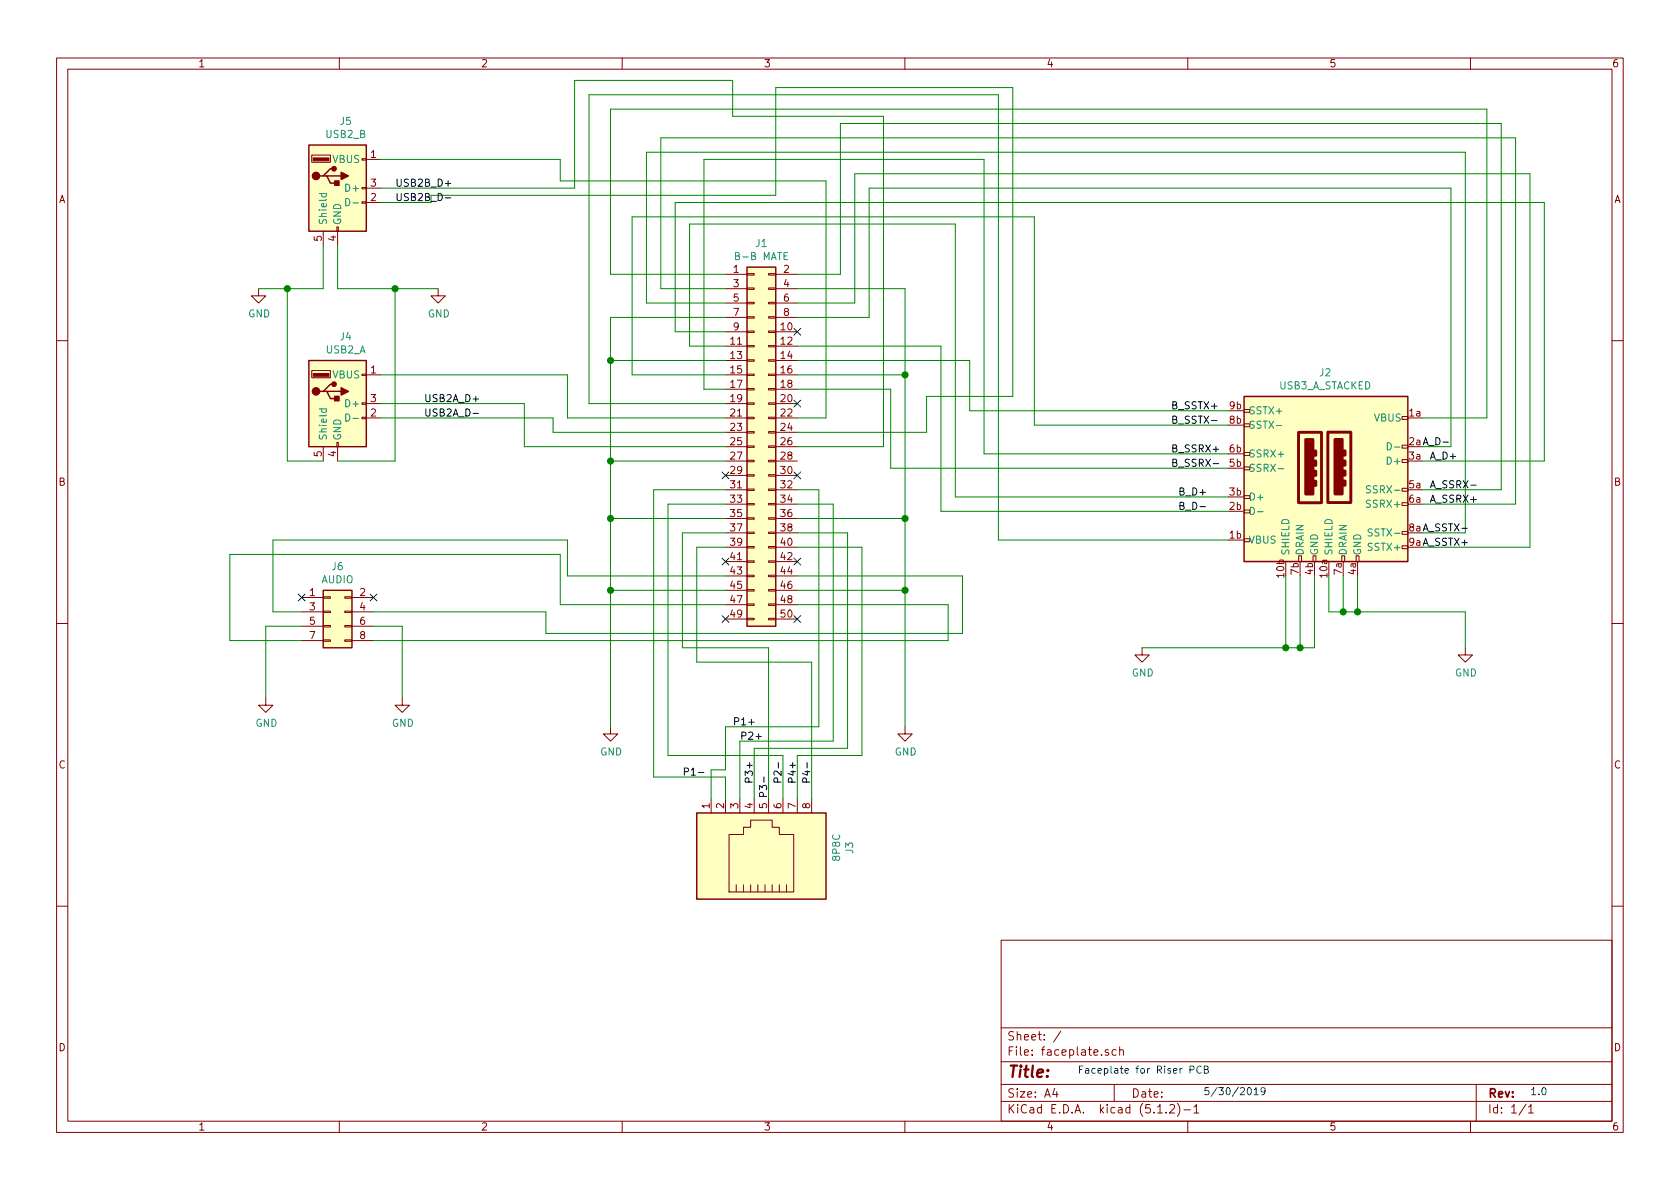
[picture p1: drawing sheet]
<svg xmlns="http://www.w3.org/2000/svg" width="297mm" height="210mm" viewBox="0 0 297 210" stroke-linecap="round" stroke-linejoin="round" font-family="sans-serif">
<g fill="none" stroke="#840000" stroke-width=".18">
<path d="M10 10.3h277v189.9h-277zM12 12.2h273v186.1h-273zM60 10.3v1.9M110 10.3v1.9M160 10.3v1.9M210 10.3v1.9M260 10.3v1.9M55.1 27.4h3.3v1.3h-3.3zM64 35.7h.8v.2h-.8zM64 33.1h.8v.3h-.8zM64 28.1h.8v.2h-.8zM64.8 28.2h2.5"/>
<path d="M64.8 35.8h2.5M64.8 33.3h2.5M45.7 51v1.3h1.3l-1.3 1.3-1.3-1.3h1.3M57.1 40.9v2.5M59.6 40.1h.2v.8h-.2zM59.7 40.9v2.5M77.5 51v1.3h1.2l-1.2 1.3-1.3-1.3h1.3M128.3 48.5h3.8M128.3 58.7h3.8M128.3 51h3.8M128.3 53.6h3.8M128.3 56.1h3.8"/>
<path d="M132.1 58.5h1.2v.3h-1.2zM132.1 56h1.2v.3h-1.2zM132.1 53.5h1.2v.2h-1.2zM132.1 50.9h1.2v.3h-1.2zM132.1 48.4h1.2v.2h-1.2zM135.9 58.5h1.3v.3h-1.3zM135.9 56h1.3v.3h-1.3zM135.9 53.5h1.3v.2h-1.3zM135.9 50.9h1.3v.3h-1.3zM135.9 48.4h1.3v.2h-1.3zM137.2 48.5h3.8M137.2 58.7h3.8"/>
<path d="M137.2 51h3.8M137.2 53.6h3.8M137.2 56.1h3.8M10 60.2h2M55.1 65.5h3.3v1.3h-3.3zM57.1 79v2.5M59.6 78.2h.2v.8h-.2zM59.7 79v2.5M64 73.8h.8v.2h-.8zM64 71.2h.8v.3h-.8zM64 66.2h.8v.2h-.8zM64.8 66.3h2.5"/>
<path d="M64.8 71.4h2.5M64.8 73.9h2.5M128.3 61.2h3.8M128.3 63.7h3.8M128.3 66.3h3.8M128.3 68.8h3.8M128.3 71.4h3.8M128.3 73.9h3.8M128.3 76.4h3.8M128.3 79h3.8M132.1 78.9h1.2v.2h-1.2zM132.1 76.3h1.2v.3h-1.2z"/>
<path d="M132.1 73.8h1.2v.2h-1.2zM132.1 71.2h1.2v.3h-1.2zM132.1 68.7h1.2v.3h-1.2zM132.1 66.2h1.2v.2h-1.2zM132.1 63.6h1.2v.3h-1.2zM132.1 61.1h1.2v.2h-1.2zM135.9 78.9h1.3v.2h-1.3zM135.9 76.3h1.3v.3h-1.3zM135.9 73.8h1.3v.2h-1.3zM135.9 71.2h1.3v.3h-1.3zM135.9 68.7h1.3v.3h-1.3zM135.9 66.2h1.3v.2h-1.3z"/>
<path d="M135.9 63.6h1.3v.3h-1.3zM135.9 61.1h1.3v.2h-1.3zM137.2 61.2h3.8M137.2 63.7h3.8M137.2 66.3h3.8M137.2 68.8h3.8M137.2 71.4h3.8M137.2 73.9h3.8M137.2 76.4h3.8M137.2 79h3.8M220 74.9h1v.6h-1zM220 72.4h1v.5h-1z"/>
<path d="M247.9 78.7h1v.5h-1zM247.9 73.7h1v.5h-1zM285 60.2h2M128.3 81.5h3.8M128.3 84.1h3.8M128.3 86.6h3.8M128.3 89.1h3.8M128.3 91.7h3.8M128.3 94.2h3.8M128.3 96.8h3.8M128.3 99.3h3.8M132.1 99.2h1.2v.2h-1.2z"/>
<path d="M132.1 96.6h1.2v.3h-1.2zM132.1 94.1h1.2v.3h-1.2zM132.1 91.6h1.2v.2h-1.2zM132.1 89h1.2v.3h-1.2zM132.1 86.5h1.2v.2h-1.2zM132.1 83.9h1.2v.3h-1.2zM132.1 81.4h1.2v.3h-1.2zM135.9 99.2h1.3v.2h-1.3zM135.9 96.6h1.3v.3h-1.3zM135.9 94.1h1.3v.3h-1.3zM135.9 91.6h1.3v.2h-1.3zM135.9 89h1.3v.3h-1.3z"/>
<path d="M135.9 86.5h1.3v.2h-1.3zM135.9 83.9h1.3v.3h-1.3zM135.9 81.4h1.3v.3h-1.3zM137.2 81.5h3.8M137.2 84.1h3.8M137.2 86.6h3.8M137.2 89.1h3.8M137.2 91.7h3.8M137.2 94.2h3.8M137.2 96.8h3.8M137.2 99.3h3.8M220 95.3h1v.5h-1z"/>
<path d="M220 90.2h1v.5h-1zM220 87.6h1v.6h-1zM220 82.6h1v.5h-1zM220 80h1v.5h-1zM229.6 98.3h.5v1h-.5zM232.2 98.3h.5v1h-.5zM237.2 98.3h.5v1h-.5zM239.8 98.3h.5v1h-.5zM247.9 96.5h1v.5h-1zM247.9 94h1v.5h-1zM247.9 88.9h1v.5h-1zM247.9 86.4h1v.5h-1z"/>
<path d="M247.9 81.3h1v.5h-1zM10 110.3h2M53.3 105.7h3.8M53.3 108.2h3.8M53.3 110.7h3.8M53.3 113.3h3.8M57.1 113.2h1.3v.2h-1.3zM57.1 110.6h1.3v.3h-1.3zM57.1 108.1h1.3v.2h-1.3zM57.1 105.5h1.3v.3h-1.3zM61 113.2h1.2v.2h-1.2zM61 110.6h1.2v.3h-1.2z"/>
<path d="M61 108.1h1.2v.2h-1.2zM61 105.5h1.2v.3h-1.2zM62.2 105.7h3.8M62.2 108.2h3.8M62.2 110.7h3.8M62.2 113.3h3.8M128.3 101.8h3.8M128.3 104.4h3.8M128.3 106.9h3.8M128.3 109.5h3.8M132.1 109.3h1.2v.3h-1.2zM132.1 106.8h1.2v.3h-1.2z"/>
<path d="M132.1 104.3h1.2v.2h-1.2zM132.1 101.7h1.2v.3h-1.2zM135.9 109.3h1.3v.3h-1.3zM135.9 106.8h1.3v.3h-1.3zM135.9 104.3h1.3v.2h-1.3zM135.9 101.7h1.3v.3h-1.3zM137.2 101.8h3.8M137.2 104.4h3.8M137.2 106.9h3.8M137.2 109.5h3.8M201.9 114.5v1.3h1.3l-1.3 1.3-1.2-1.3h1.2M259.1 114.5v1.3h1.2l-1.2 1.3-1.3-1.3h1.3"/>
<path d="M285 110.3h2M47 123.4v1.3h1.3l-1.3 1.3-1.3-1.3h1.3M71.1 123.4v1.3h1.3l-1.3 1.3-1.3-1.3h1.3M107.9 128.5v1.3h1.3l-1.3 1.3-1.2-1.3h1.2M160 128.5v1.3h1.3l-1.3 1.3-1.3-1.3h1.3M125.7 141.2v2.6M128.3 141.2v2.6M128.9 147.6h2.5v-1.3h1.3v-1.3h3.8v1.3h1.3v1.3h2.5v10.1h-11.4zM130.2 156.5v1.2M130.8 141.2v2.6M131.4 156.5v1.2M132.7 156.5v1.2"/>
<path d="M133.3 141.2v2.6M134 156.5v1.2M135.3 156.5v1.2M135.9 141.2v2.6M136.5 156.5v1.2M137.8 156.5v1.2M138.4 141.2v2.6M139.1 156.5v1.2M141 141.2v2.6M143.5 141.2v2.6M10 160.2h2M177 166.3h108v32h-108z"/>
<path d="M285 160.2h2M60 198.3v1.9M110 198.3v1.9M160 198.3v1.9M177 194.8h108M177 191.8h108M177 187.8h108M177 181.8h108M186.5 192.5l-.4 1h1M186.8 193v1M187.6 182.3l-1.3 2M196 185.7a.37 .37 0 0 0-.6 .1l.1 .2 .5 .2 .1 .1-.3 .3-.4-.1"/>
<path d="M197 191.8v3M197.3 185.7l-.4-.1-.3 .3 .1 .6 .2 .1 .4-.1M198 185.7a.37 .37 0 0 1 .6 .1v.8M198 185.1v1.5M204.7 196.8h.8M206.2 196.7v.1M206.8 195.5l.2-.2h.4l.2 .2 .1 .3-.1 .2-.8 .8h.9M208.2 195.1a1.71 1.71 0 0 1 0 2.3M209.3 196.3h1.2M210 198.3v1.9M211.1 195.8l.4-.5v1.5M211.1 196.8h.9"/>
<path d="M260 198.3v1.9M261 191.8v6.5M269.8 195.2l-1.2 2M270.3 195.8l.4-.5v1.5M270.3 196.8h.8"/>
</g>
<path d="M210.4 189.2l.7-.1v-.5l-.2-.1h-.5v1.3M212.4 188.6a.6 .6 0 0 0-.9 .5 .6 .6 0 0 0 .7 .7l.2-.1M212.9 189.1h.6l.1-.2-.1-.3-.6-.1v1.3h.5l.2-.1 .1-.3-.3-.3M220.6 192.5l.2-.2a.67 .67 0 0 1 .5 .7 .67 .67 0 0 1-.5 .6l-.3-.5zM221.7 192.7l.4-.4v1.3M221.7 193.6h.8M223.7 192.9l-.3 .2h-.3l-.1-.2v-.4l.2-.2h.2l.3 .3a.97 .97 0 0 1-.3 .9l-.3 .1" fill="none" stroke="#0000c2" stroke-width=".18"/>
<g fill="#ffffc2" stroke="#ffffc2" stroke-width=".18">
<path d="M132.1 47.2h5.1v63.5h-5.1z"/>
<path d="M54.6 25.6h10.2v15.3h-10.2z"/>
<path d="M54.6 63.7h10.2v15.3h-10.2z"/>
<path d="M123.2 143.8h22.8v15.2h-22.8z"/>
<path d="M220 70.1h28.9v29.2h-28.9z"/>
<path d="M57.1 104.4h5.1v10.1h-5.1z"/>
</g>
<path d="M54.6 25.6h10.2v15.3h-10.2zM57.1 31.1h.7l.6 1.3h1.3M57.8 31.1h2.5M59.1 29.8h-.7l-1.3 1.3h-.6M132.1 47.2h5.1v63.5h-5.1zM54.6 63.7h10.2v15.3h-10.2zM57.1 69.2h.7l.6 1.3h1.3M57.8 69.2h2.5M59.1 67.9h-.7l-1.3 1.3h-.6M220 70.1h28.9v29.2h-28.9zM57.1 104.4h5.1v10.1h-5.1zM123.2 143.8h22.8v15.2h-22.8z" fill="none" stroke="#840000" stroke-width=".25"/>
<g fill="none" stroke="#008484" stroke-width=".18">
<path d="M56.4 34.2h1.3M56.9 34.2v.4l.2 .2 .6-.1v-.5M61.1 35.1a.64 .64 0 0 1 .8 .6 .64 .64 0 0 1-.8 .7zM62.4 35.9h1M139.2 44.6h-.6v1.3h.6M56.4 72.3h1.3M56.9 72.3v.4l.2 .2 .6-.1v-.5M61.1 73.2a.64 .64 0 0 1 .8 .6 .64 .64 0 0 1-.8 .7zM62.4 74h1M225.7 75.3h.9M245.3 78.3a.64 .64 0 0 1 .7 .6 .64 .64 0 0 1-.7 .6zM246.6 79.1h.9"/>
<path d="M221.1 89.7a.64 .64 0 0 1 .7 .6 .64 .64 0 0 1-.7 .7zM222.4 90.5h.9M226 82.9h.9M242.3 86l-.5-.1-.1 .1-.1 .3 .1 .2 .5 .1 .1 .3-.2 .3-.5-.1M242.6 93.6l-.5-.1-.1 .1-.1 .3 .1 .2 .5 .2 .1 .3-.2 .2-.5-.1"/>
</g>
<g fill="#840000" stroke="#840000" stroke-width=".25">
<path d="M59.2 32h.7v.8h-.7z"/>
<path d="M60.3 30.5l1.3 .6-1.3 .6z"/>
<path d="M59.2 70.1h.7v.8h-.7z"/>
<path d="M60.3 68.6l1.3 .6-1.3 .6z"/>
<circle cx="55.9" cy="31.1" r=".63"/>
<circle cx="59.1" cy="29.8" r=".38"/>
<circle cx="55.9" cy="69.2" r=".63"/>
<circle cx="59.1" cy="67.9" r=".38"/>
</g>
<g fill="#840000" stroke="#840000" stroke-width=".18">
<path d="M55.4 27.9h2.8v.5h-2.8z"/>
<path d="M55.4 66h2.8v.5h-2.8z"/>
</g>
<path d="M229.6 76.4h4.1v12.5h-4.1zM232.4 79.8h.2v.7h-.2zM234.8 76.4h4v12.5h-4zM237.6 79.7h.2v.8h-.2zM232.4 85.1h.2v.7h-.2zM232.4 83.3h.2v.8h-.2zM232.4 81.5h.2v.8h-.2zM237.6 85.1h.2v.7h-.2zM237.6 83.3h.2v.7h-.2zM237.6 81.5h.2v.8h-.2z" fill="none" stroke="#840000" stroke-width=".51"/>
<g fill="#840000" stroke="#840000" stroke-width=".51">
<path d="M236 77.7h1.3v9.6h-1.3z"/>
<path d="M230.9 77.7h1.2v9.7h-1.2z"/>
</g>
<g fill="none" stroke="#000084" stroke-width=".18">
<path d="M140.4 58.1l1.2 1.2M141.6 58.1l-1.2 1.2M140.4 70.8l1.2 1.2M141.6 70.8l-1.2 1.2M127.7 98.7l1.2 1.2M127.7 83.5l1.2 1.2M128.9 83.5l-1.2 1.2M128.9 98.7l-1.2 1.2M140.4 83.5l1.2 1.2M140.4 98.7l1.2 1.2M141.6 83.5l-1.2 1.2M141.6 98.7l-1.2 1.2"/>
<path d="M52.7 105l1.2 1.3M53.9 105l-1.2 1.3M65.4 105l1.2 1.3M66.6 105l-1.2 1.3M127.7 108.9l1.2 1.2M128.9 108.9l-1.2 1.2M140.4 108.9l1.2 1.2M141.6 108.9l-1.2 1.2"/>
</g>
<g fill="none" stroke="#008400" stroke-width=".18">
<path d="M67.3 28.2h31.8v3.8h46.9v41.9h-5M67.3 33.3h34.3v-19.1h27.9v6.4h26.7v58.4h-15.2M67.3 35.8h8.9M76.2 34.5h61v-19h41.9v54.6h-15.3v6.3h-22.8M50.8 51v30.5h6.3M57.1 43.4v7.6h-11.4M59.7 43.4v7.6h17.8M69.8 51v30.5h-10.1M128.3 51h-11.5v-26.6h151.2v64.7h-16.5M128.3 56.1h-20.4v72.4M128.3 48.5h-20.4v-29.2h155v54.6h-11.4M128.3 58.7h-8.9v-22.9h153.6v45.7h-21.5"/>
<path d="M128.3 53.6h-14v-26.7h144.8v67.3h-7.6M141 51h19v77.5M141 56.1h12.7v-22.8h102.8v45.7h-5M141 48.5h7.6v-26.7h116.8v64.8h-13.9M141 53.6h10.1v-22.9h119.4v66.1h-19M67.3 66.3h33v7.6h28M67.3 73.9h30.5v2.5h30.5M67.3 71.4h25.4v7.6h35.6M107.9 63.7h20.4M128.3 66.3h-16.5v-28h71.1v36.9h34.3M128.3 61.2h-6.4v-21.6h47v48.3h48.3M128.3 68.8h-3.8v-40.6h49.5v52.1h43.2"/>
<path d="M128.3 71.4h-24.2v-54.6h72.4v78.7h40.7M141 63.7h30.4v8.9h45.8M141 66.3h19M141 61.2h25.4v29.2h50.8M141 68.8h16.5v14h59.7M107.9 81.5h20.4M107.9 91.7h20.4M128.3 86.6h-12.7v50.8h12.7v3.8M128.3 89.1h-10.2v44.5h20.3v7.6M128.3 94.2h-7.7v20.3h15.3v26.7M128.3 96.8h-5.1v20.3h20.3v24.1M141 91.7h19"/>
<path d="M141 86.6h3.8v41.9h-16.5v7.6h-2.6v5.1M141 89.1h6.3v42h-16.5v10.1M141 94.2h8.9v38.1h-16.6v8.9M141 96.8h11.4v36.8h-11.4v7.6M53.3 110.7h-6.3v12.7M66 110.7h5.1v12.7M107.9 104.4h20.4M128.3 101.8h-28v-6.3h-52v12.7h5M128.3 106.9h-29.2v-8.9h-58.5v15.3h12.7M141 104.4h19M141 101.8h29.2v10.2h-73.7v-3.8h-30.5M141 106.9h26.6v6.4h-101.6"/>
<path d="M227.3 101.8v12.7M229.9 101.8v12.7M232.4 101.8v12.7h-30.5M234.9 101.8v6.4h24.2v6.3M237.5 101.8v6.4M240 101.8v6.4"/>
</g>
<g fill="#008400" stroke="#008400" stroke-width=".25">
<circle cx="108" cy="63.7" r=".51"/>
<circle cx="108" cy="81.5" r=".51"/>
<circle cx="108" cy="91.7" r=".51"/>
<circle cx="108" cy="104.4" r=".51"/>
<circle cx="160" cy="104.4" r=".51"/>
<circle cx="160" cy="91.7" r=".51"/>
<circle cx="160" cy="66.3" r=".51"/>
<circle cx="240" cy="108.2" r=".51"/>
<circle cx="237.5" cy="108.2" r=".51"/>
<circle cx="229.9" cy="114.5" r=".51"/>
<circle cx="227.3" cy="114.5" r=".51"/>
<circle cx="50.8" cy="51" r=".51"/>
<circle cx="69.9" cy="51" r=".51"/>
</g>
<g fill="none" stroke="#000" stroke-width=".18">
<path d="M78.7 32.5h1M78.7 35h1M83.6 70.6h1M83.6 73.1h1M214.2 74.4h1M255.1 78.2h1M212.2 89.6h.9M214.5 82h1M258.5 93.4h.9M260 85.8h1M123.5 136.6h1M132.4 127.7h.9"/>
<path d="M132.5 134.8v1M133.7 130.2h.9M135.1 137.4v.9M137.6 134.8v1M140.2 134.8v1M142.7 134.8v1"/>
</g>
<text font-size="2.8" fill="#840000" x="178" y="190.5">Title:</text>
<g font-size="2.1" fill="#840000">
<text x="178" y="184">Sheet: /</text>
<text x="178" y="186.7">File: faceplate.sch</text>
<text x="178" y="196.9">KiCad E.D.A. kicad (5.1.2)-1</text>
<text x="178" y="194.1">Size: A4</text>
<text x="200" y="194.1">Date:</text>
<text x="263" y="194.1">Rev:</text>
<text x="263" y="196.9">Id: 1/1</text>
</g>
<g font-size="1.8" fill="#840000">
<text x="35" y="11.9">1</text>
<text x="85" y="11.9">2</text>
<text x="135" y="11.9">3</text>
<text x="185" y="11.9">4</text>
<text x="235" y="11.9">5</text>
<text x="285" y="11.9">6</text>
<text x="65.6" y="27.9">1</text>
<text x="10.4" y="35.9">A</text>
<text x="65.6" y="35.6">2</text>
<text x="65.6" y="33">3</text>
<text x="285.4" y="35.9">A</text>
<text x="56.9" y="42.6" transform="rotate(-90 56.9 42.6)">5</text>
<text x="59.4" y="42.6" transform="rotate(-90 59.4 42.6)">4</text>
<text x="129.7" y="48.3">1</text>
<text x="129.7" y="50.8">3</text>
<text x="129.7" y="53.3">5</text>
<text x="138.6" y="48.3">2</text>
<text x="138.6" y="50.8">4</text>
<text x="138.6" y="53.3">6</text>
<text x="129.7" y="55.9">7</text>
<text x="129.7" y="58.4">9</text>
<text x="138.1" y="58.4">10</text>
<text x="138.6" y="55.9">8</text>
<text x="129.2" y="61">11</text>
<text x="129.2" y="63.5">13</text>
<text x="138.1" y="61">12</text>
<text x="138.1" y="63.5">14</text>
<text x="65.6" y="66">1</text>
<text x="65.6" y="71.1">3</text>
<text x="129.2" y="66">15</text>
<text x="129.2" y="68.6">17</text>
<text x="129.2" y="71.1">19</text>
<text x="138.1" y="66">16</text>
<text x="138.1" y="68.6">18</text>
<text x="138.1" y="71.1">20</text>
<text x="65.6" y="73.7">2</text>
<text x="129.2" y="73.7">21</text>
<text x="129.2" y="76.2">23</text>
<text x="138.1" y="73.7">22</text>
<text x="138.1" y="76.2">24</text>
<text x="217.4" y="74.9">8b</text>
<text x="217.4" y="72.4">9b</text>
<text x="249.2" y="73.7">1a</text>
<text x="56.9" y="80.7" transform="rotate(-90 56.9 80.7)">5</text>
<text x="59.4" y="80.7" transform="rotate(-90 59.4 80.7)">4</text>
<text x="129.2" y="78.7">25</text>
<text x="129.2" y="81.3">27</text>
<text x="129.2" y="83.8">29</text>
<text x="138.1" y="78.7">26</text>
<text x="138.1" y="81.3">28</text>
<text x="138.1" y="83.8">30</text>
<text x="217.4" y="82.5">5b</text>
<text x="217.4" y="80">6b</text>
<text x="249.2" y="81.3">3a</text>
<text x="10.4" y="85.9">B</text>
<text x="129.2" y="86.4">31</text>
<text x="129.2" y="88.9">33</text>
<text x="138.1" y="86.4">32</text>
<text x="138.1" y="88.9">34</text>
<text x="217.4" y="87.6">3b</text>
<text x="249.2" y="86.4">5a</text>
<text x="249.2" y="88.9">6a</text>
<text x="285.4" y="85.9">B</text>
<text x="129.2" y="91.4">35</text>
<text x="129.2" y="94">37</text>
<text x="138.1" y="91.4">36</text>
<text x="138.1" y="94">38</text>
<text x="217.4" y="95.2">1b</text>
<text x="217.4" y="90.2">2b</text>
<text x="129.2" y="96.5">39</text>
<text x="129.2" y="99.1">41</text>
<text x="129.2" y="101.6">43</text>
<text x="138.1" y="96.5">40</text>
<text x="138.1" y="99.1">42</text>
<text x="138.1" y="101.6">44</text>
<text x="229.6" y="101.6" transform="rotate(-90 229.6 101.6)">7b</text>
<text x="232.2" y="101.6" transform="rotate(-90 232.2 101.6)">4b</text>
<text x="237.2" y="101.5" transform="rotate(-90 237.2 101.5)">7a</text>
<text x="239.8" y="101.5" transform="rotate(-90 239.8 101.5)">4a</text>
<text x="54.8" y="105.4">1</text>
<text x="54.8" y="107.9">3</text>
<text x="63.7" y="105.4">2</text>
<text x="63.7" y="107.9">4</text>
<text x="129.2" y="104.1">45</text>
<text x="129.2" y="106.7">47</text>
<text x="138.1" y="104.1">46</text>
<text x="138.1" y="106.7">48</text>
<text x="227.1" y="102.1" transform="rotate(-90 227.1 102.1)">10b</text>
<text x="234.7" y="102.1" transform="rotate(-90 234.7 102.1)">10a</text>
<text x="54.8" y="110.5">5</text>
<text x="54.8" y="113">7</text>
<text x="63.7" y="110.5">6</text>
<text x="63.7" y="113">8</text>
<text x="129.2" y="109.2">49</text>
<text x="138.1" y="109.2">50</text>
<text x="10.4" y="135.9">C</text>
<text x="285.4" y="135.9">C</text>
<text x="125.5" y="143" transform="rotate(-90 125.5 143)">1</text>
<text x="128" y="143" transform="rotate(-90 128 143)">2</text>
<text x="130.6" y="143" transform="rotate(-90 130.6 143)">3</text>
<text x="133.1" y="143" transform="rotate(-90 133.1 143)">4</text>
<text x="138.2" y="143" transform="rotate(-90 138.2 143)">6</text>
<text x="140.7" y="143" transform="rotate(-90 140.7 143)">7</text>
<text x="143.3" y="143" transform="rotate(-90 143.3 143)">8</text>
<text x="10.4" y="185.9">D</text>
<text x="285.4" y="185.9">D</text>
<text x="35" y="199.9">1</text>
<text x="85" y="199.9">2</text>
<text x="135" y="199.9">3</text>
<text x="185" y="199.9">4</text>
<text x="235" y="199.9">5</text>
<text x="285" y="199.9">6</text>
</g>
<g font-size="1.8" fill="#008484">
<text x="60.2" y="22.1">J5</text>
<text x="57.7" y="24.4">USB2_B</text>
<text x="58.9" y="28.8">VBUS</text>
<text x="61.4" y="33.9">D+</text>
<text x="57.8" y="39.9" transform="rotate(-90 57.8 39.9)">Shield</text>
<text x="60.3" y="39.9" transform="rotate(-90 60.3 39.9)">GND</text>
<text x="130.3" y="46">B-B MATE</text>
<text x="133.7" y="43.7">J1</text>
<text x="43.9" y="56.1">GND</text>
<text x="75.6" y="56.1">GND</text>
<text x="57.7" y="62.5">USB2_A</text>
<text x="60.2" y="60.2">J4</text>
<text x="58.9" y="66.9">VBUS</text>
<text x="226.1" y="68.9">USB3_A_STACKED</text>
<text x="233.3" y="66.5">J2</text>
<text x="57.8" y="78" transform="rotate(-90 57.8 78)">Shield</text>
<text x="60.3" y="78" transform="rotate(-90 60.3 78)">GND</text>
<text x="61.4" y="72">D+</text>
<text x="220.7" y="75.8">SSTX-</text>
<text x="220.7" y="73.3">SSTX+</text>
<text x="243" y="74.5">VBUS</text>
<text x="220.7" y="83.4">SSRX-</text>
<text x="220.7" y="80.9">SSRX+</text>
<text x="245.6" y="82.2">D+</text>
<text x="220.7" y="88.5">D+</text>
<text x="242.1" y="89.8">SSRX+</text>
<text x="242.5" y="87.2">SSRX-</text>
<text x="242.7" y="94.9">SSTX-</text>
<text x="58.7" y="100.8">J6</text>
<text x="220.7" y="96.1">VBUS</text>
<text x="228" y="98.3" transform="rotate(-90 228 98.3)">SHIELD</text>
<text x="230.5" y="98.3" transform="rotate(-90 230.5 98.3)">DRAIN</text>
<text x="233" y="98.3" transform="rotate(-90 233 98.3)">GND</text>
<text x="235.6" y="98.3" transform="rotate(-90 235.6 98.3)">SHIELD</text>
<text x="238.1" y="98.3" transform="rotate(-90 238.1 98.3)">DRAIN</text>
<text x="240.7" y="98.3" transform="rotate(-90 240.7 98.3)">GND</text>
<text x="242.2" y="97.4">SSTX+</text>
<text x="56.8" y="103.1">AUDIO</text>
<text x="200.1" y="119.6">GND</text>
<text x="257.3" y="119.6">GND</text>
<text x="45.2" y="128.5">GND</text>
<text x="69.3" y="128.5">GND</text>
<text x="106.1" y="133.6">GND</text>
<text x="158.2" y="133.6">GND</text>
<text x="148.5" y="152.1" transform="rotate(-90 148.5 152.1)">8P8C</text>
<text x="150.9" y="150.9" transform="rotate(-90 150.9 150.9)">J3</text>
</g>
<g font-size="1.8">
<text x="69.8" y="33">USB2B_D+</text>
<text x="69.8" y="35.6">USB2B_D-</text>
<text x="74.9" y="71.1">USB2A_D+</text>
<text x="74.9" y="73.7">USB2A_D-</text>
<text x="207" y="72.4">B_SSTX+</text>
<text x="207" y="74.9">B_SSTX-</text>
<text x="207" y="80">B_SSRX+</text>
<text x="207" y="82.5">B_SSRX-</text>
<text x="249.2" y="78.7">2aA_D-</text>
<text x="252.7" y="81.3">A_D+</text>
<text x="208.3" y="87.6">B_D+</text>
<text x="252.7" y="86.4">A_SSRX-</text>
<text x="252.7" y="88.9">A_SSRX+</text>
<text x="208.3" y="90.2">B_D-</text>
<text x="249.2" y="94">8aA_SSTX-</text>
<text x="249.2" y="96.5">9aA_SSTX+</text>
<text x="129.5" y="128.3">P1+</text>
<text x="130.8" y="130.8">P2+</text>
<text x="120.6" y="137.2">P1-</text>
<text x="133.1" y="138.7" transform="rotate(-90 133.1 138.7)">P3+</text>
<text x="135.6" y="143" transform="rotate(-90 135.6 143)">5 P3-</text>
<text x="138.2" y="138.7" transform="rotate(-90 138.2 138.7)">P2-</text>
<text x="140.7" y="138.7" transform="rotate(-90 140.7 138.7)">P4+</text>
<text x="143.3" y="138.7" transform="rotate(-90 143.3 138.7)">P4-</text>
</g>
<g font-size="1.8" fill="#0000c2">
<text x="190.5" y="189.9">Faceplate for Riser PCB</text>
<text x="212.7" y="193.7">5/30/2019</text>
<text x="270.5" y="193.7">1.0</text>
</g>
</svg>
